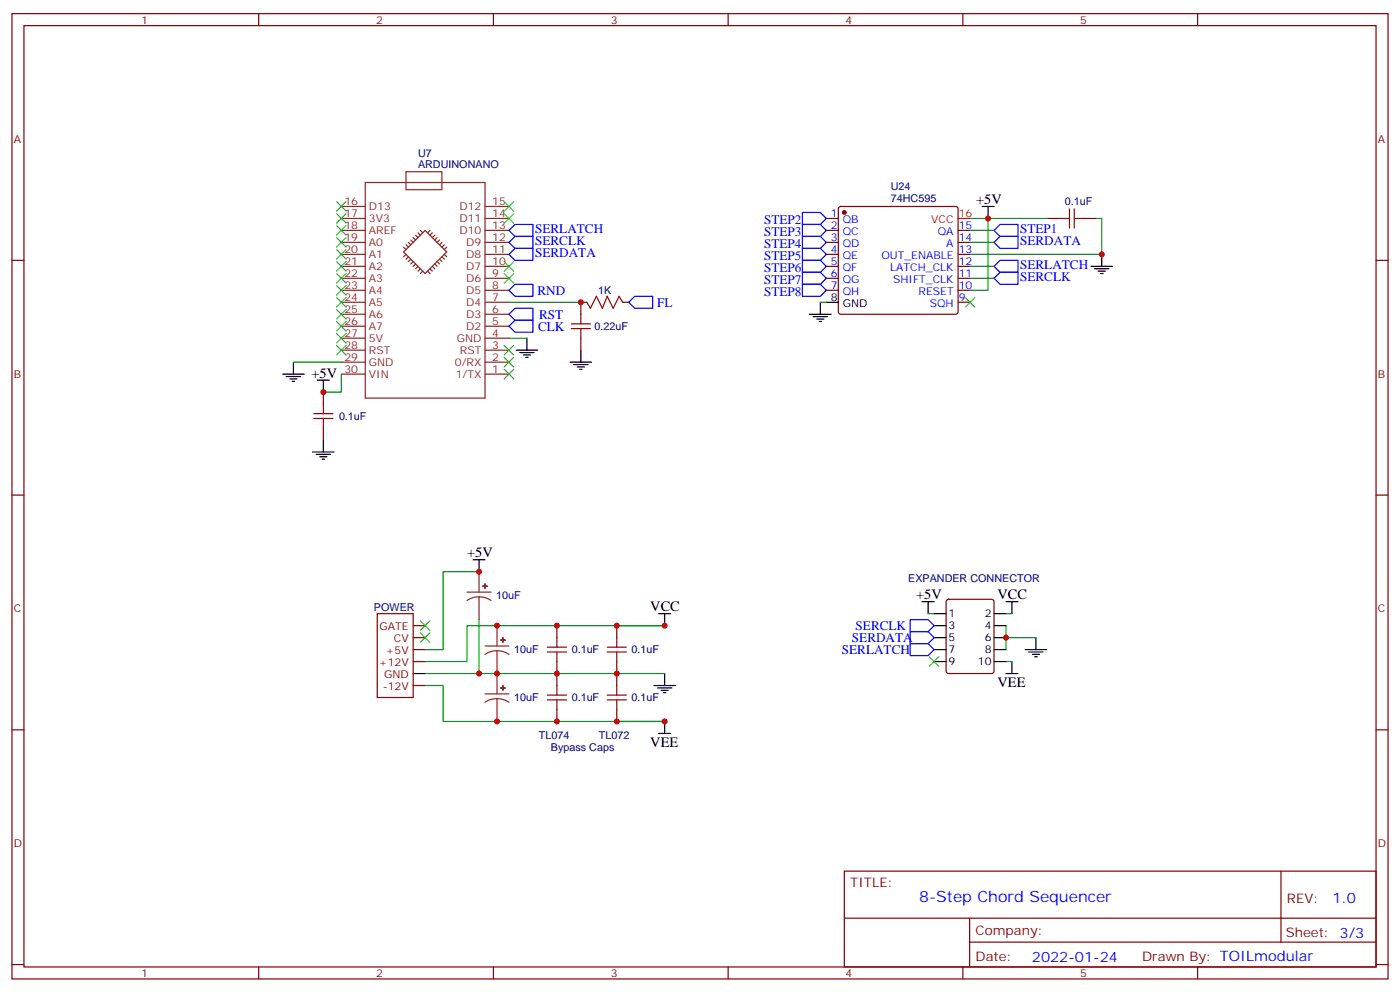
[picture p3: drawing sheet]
<svg xmlns="http://www.w3.org/2000/svg" width="412mm" height="292mm" viewBox="0 0 412 292" stroke-linecap="round" stroke-linejoin="round" font-family="sans-serif">
<g fill="none" stroke="#870000" stroke-width=".35">
<path d="M3.5 4h405.4v284.4h-405.4zM7.1 7.5h398.2v277.3h-398.2zM76.2 4v3.5M145.3 4v3.5M214.5 4v3.5M283.6 4v3.5M352.8 4v3.5M3.5 76.7h3.6M243.4 64.3h3.5M243.4 67.9h3.5M243.4 71.4h3.5M243.4 74.9h3.5"/>
<path d="M243.4 78.5h3.5M247.2 61l.4-.2h33.9l.5 .2 .2 .5v30.4l-.2 .5-.5 .2h-33.9l-.4-.3-.3-.4v-30.4zM282.2 67.9h3.6M282.2 71.4h3.6M282.2 74.9h3.6M282.2 78.5h3.6M308.7 64.3h3.5M319.3 64.3h3.5M405.3 76.7h3.6M171.1 99.6v3.6M172.9 89h-1.8v3.6M183.4 89h1.8"/>
<path d="M243.4 82h3.5M243.4 85.5h3.5M282.2 82h3.6M282.2 85.5h3.6M282.2 89h3.6M95.2 115.5v3.5M95.2 126.1v3.5M3.5 145.8h3.6M405.3 145.8h3.6M278.9 176.7l.5-.2h12.7l.7 .5v20.7l-.5 .6-12.9 .1-.7-.5v-20.7zM111.1 180.8h10.6v24.7h-10.6zM121.7 194.9h3.5"/>
<path d="M121.7 191.3h3.5M121.7 187.8h3.5M121.7 184.3h3.5M164 184.3v3.5M164 194.9v7M181.7 184.3v3.5M181.7 194.9v7M3.5 215h3.6M121.7 201.9h3.5M164 209v3.5M181.7 209v3.5M405.3 215h3.6"/>
<path d="M248.7 256.6h156.6v28.2h-156.6zM377.3 256.6v20.9M248.7 270.5h156.5M285.6 277.5h119.6M285.6 270.5v14.1M3.5 284.1h3.6M76.2 284.8v3.6M145.3 284.8v3.6M214.5 284.8v3.6M283.6 284.8v3.6M352.8 284.8v3.6M405.3 284.1h3.6"/>
</g>
<g fill="none" stroke="#8c2424" stroke-width=".35">
<path d="M107.6 53.8h35.3v63.5h-35.3zM119.6 50.6h10.6v5.3h-10.6zM100.5 64.3h7.1M100.5 67.9h7.1M100.5 71.4h7.1M100.5 74.9h7.1M100.5 78.5h7.1M100.5 60.8h7.1M118.9 74.2l6.3-6.3 6.4 6.3-6.4 6.4zM118.9 72.8l.7 .7M119.6 72.1l.7 .7M119.6 74.9l-.7 .7"/>
<path d="M120.3 71.4l.7 .7M120.3 75.6l-.7 .7M121 70.7l.7 .7M121 76.3l-.7 .7M121.7 70l.7 .7M121.7 77l-.7 .8M122.4 69.3l.7 .7M122.4 77.8l-.7 .7M123.1 68.6l.7 .7M123.1 78.5l-.7 .7M123.8 67.9l.7 .7M123.8 79.2l-.7 .7"/>
<path d="M124.5 79.9l-.7 .7M125.9 79.9l.7 .7M126.6 79.2l.8 .7M126.6 67.9l-.7 .7M127.4 78.5l.7 .7M127.4 68.6l-.8 .7M128.1 77.8l.7 .7M128.1 69.3l-.7 .7M128.8 77l.7 .8M128.8 70l-.7 .7M129.5 70.7l-.7 .7M129.5 76.3l.7 .7"/>
<path d="M130.2 75.6l.7 .7M130.2 71.4l-.7 .7M130.9 72.1l-.7 .7M130.9 74.9l.7 .7M131.6 72.8l-.7 .7M142.9 64.3h7M142.9 67.9h7M142.9 71.4h7M142.9 74.9h7M142.9 78.5h7M142.9 60.8h7M100.5 82h7.1"/>
<path d="M100.5 85.5h7.1M100.5 89h7.1M100.5 92.6h7.1M100.5 96.1h7.1M100.5 99.6h7.1M142.9 82h7M142.9 85.5h7M142.9 89h7M142.9 92.6h7M142.9 96.1h7M142.9 99.6h7M100.5 103.2h7.1"/>
<path d="M100.5 106.7h7.1M100.5 110.2h7.1M142.9 103.2h7M142.9 106.7h7M142.9 110.2h7M137.6 174.4h7M141.1 175.8l-1.8 .3-1.7 .8M141.1 175.8l1.9 .3 1.6 .8M141.1 168.4v6M141.1 175.8v6.7M142.9 190.3h7M146.4 191.7l-1.8 .2-1.7 .9"/>
<path d="M146.4 191.7l1.9 .2 1.6 .9M146.4 184.3v6M146.4 191.7v12.7M142.9 204.4h7M146.4 205.8l-1.8 .2-1.7 .9M146.4 205.8l1.9 .2 1.6 .9M146.4 205.8v6.7"/>
</g>
<g fill="#8c2424" stroke="#8c2424" stroke-width=".35">
<path d="M147.5 188.5l1.4 .1z"/>
<path d="M148.1 187.8l.1 1.4z"/>
<path d="M147.5 202.6l1.4 .1z"/>
<path d="M148.1 201.9l.1 1.4z"/>
<path d="M142.2 172.6l1.4 .1z"/>
<path d="M142.8 171.9l.1 1.5z"/>
</g>
<g fill="none" stroke="#000" stroke-width=".35">
<path d="M289.3 60.8h3.5M291 60.8v3.5M321.4 78.5h6.3M322.4 79.2h4.3M323.5 79.9h2.1M324.6 74.9v3.6M155.2 99.6v3.6M238.5 92.6h6.3M239.5 93.3h4.3M240.6 94h2.1M241.3 94.7h.7M241.7 89v3.6"/>
<path d="M243.4 89h3.5M324.2 80.6h.7M83.3 110.2h6.3M84.3 110.9h4.2M85.4 111.6h2.1M86.1 112.3h.7M86.4 106.7v3.5M93.5 112h3.5M95.2 112v3.5M152 103.2h6.4M153.1 103.9h4.2M154.2 104.6h2.1"/>
<path d="M154.9 105.3h.7M167.9 106.7h6.4M169 107.4h4.2M170 108.1h2.2M170.7 108.8h.7M171.1 103.2v3.5M92.1 133.1h6.3M93.1 133.8h4.3M94.2 134.5h2.1M94.9 135.3h.7M95.2 129.6v3.5M139.3 164.9h3.6"/>
<path d="M141.1 164.9v3.5M271.6 177.2h3.6M273.4 177.2v3.6M296.3 177.2h3.6M298.1 177.2v3.6M121.7 198.4h3.5M194 180.8h3.6M195.8 180.8v3.5M195.8 198.4v3.5M275.2 180.8h3.5M275.2 184.3h3.5M275.2 187.8h3.5"/>
<path d="M275.2 191.3h3.5M275.2 194.9h3.5M292.8 180.8h3.5M292.8 184.3h3.5M292.8 187.8h3.5M292.8 191.3h3.5M292.8 194.9h3.5M296.3 198.4h3.6M298.1 194.9v3.5M302 191.3h6.3M303 192.1h4.3M304.1 192.8h2.1"/>
<path d="M304.8 193.5h.7M305.2 187.8v3.5M192.6 201.9h6.4M193.7 202.6h4.2M194 216h3.6M194.7 203.3h2.1M195.4 204h.7M195.8 212.5v3.5"/>
</g>
<g fill="none" stroke="#3c3" stroke-width=".35">
<path d="M99.1 59.4l2.9 2.8M102 59.4l-2.9 2.8M148.5 59.4l2.8 2.8M151.3 59.4l-2.8 2.8M99.1 66.5l2.9 2.8M99.1 70l2.9 2.8M99.1 73.5l2.9 2.8M99.1 77l2.9 2.9M99.1 62.9l2.9 2.9M102 66.5l-2.9 2.8M102 70l-2.9 2.8M102 73.5l-2.9 2.8"/>
<path d="M102 77l-2.9 2.9M102 62.9l-2.9 2.9M148.5 77l2.8 2.9M148.5 62.9l2.8 2.9M151.3 77l-2.8 2.9M151.3 62.9l-2.8 2.9M99.1 80.6l2.9 2.8M99.1 84.1l2.9 2.8M99.1 87.6l2.9 2.9M99.1 91.2l2.9 2.8M99.1 94.7l2.9 2.8M99.1 98.2l2.9 2.8"/>
<path d="M102 80.6l-2.9 2.8M102 84.1l-2.9 2.8M102 87.6l-2.9 2.9M102 91.2l-2.9 2.8M102 94.7l-2.9 2.8M102 98.2l-2.9 2.8M148.5 80.6l2.8 2.8M151.3 80.6l-2.8 2.8M284.3 87.6l2.9 2.9M287.2 87.6l-2.9 2.9M99.1 101.7l2.9 2.9M102 101.7l-2.9 2.9"/>
<path d="M148.5 105.3l2.8 2.8M148.5 108.8l2.8 2.8M148.5 101.7l2.8 2.9M151.3 105.3l-2.8 2.8M151.3 108.8l-2.8 2.8M151.3 101.7l-2.8 2.9M123.8 182.9l2.8 2.8M123.8 186.4l2.8 2.8M126.6 182.9l-2.8 2.8M126.6 186.4l-2.8 2.8M273.8 193.5l2.8 2.8M276.6 193.5l-2.8 2.8"/>
</g>
<g fill="none" stroke="#008700" stroke-width=".35">
<path d="M285.8 64.3h5.2v21.2h-5.2M285.8 71.4h7M285.8 78.5h7M285.8 67.9h7M291 64.3h17.7M322.8 64.3h1.8v10.6h-38.8M149.9 99.6h5.3M149.9 89h21.2M241.7 89h1.7M285.8 82h7M86.4 106.7h14.1M100.5 110.2v5.3h-5.3"/>
<path d="M141.1 168.4h-10.6v22.9h-5.3M125.2 198.4h70.6M141.1 182.5v15.9M181.7 184.3h14.1h-58.2v10.6h-12.4M273.4 180.8h1.8M296.3 180.8h1.8M296.3 184.3v7M296.3 187.8h8.9M296.3 194.9h1.8M125.2 201.9h5.3v10.6h65.3h-14.1"/>
</g>
<g fill="none" stroke="#a10000" stroke-width=".35">
<path d="M312.2 64.3h2.8M315 61.5v5.7M316.4 61.5v5.7M316.4 64.3h2.9M168.3 96.8h5.6M168.3 95.4h5.6M171.1 92.6v2.8M171.1 96.8v2.8M172.9 89l1 1.8 1.8-3.5 1.7 3.5 1.5-3.5 1.7 3.5 1.8-3.5 1 1.7M95.2 119v2.8M92.4 123.3h5.7M92.4 121.8h5.7"/>
<path d="M95.2 123.3v2.8M161.2 190.6h5.7M161.2 192.1h5.7M164 187.8v2.8M164 192.1v2.8M178.9 190.6h5.6M178.9 192.1h5.6M181.7 187.8v2.8M181.7 192.1v2.8M161.2 204.8h5.7M161.2 206.2h5.7M164 201.9v2.9"/>
<path d="M164 206.2v2.8M178.9 204.8h5.6M178.9 206.2h5.6M181.7 201.9v2.9M181.7 206.2v2.8"/>
</g>
<g fill="none" stroke="#00f" stroke-width=".35">
<path d="M149.9 74.9l1.8-1.7h5.3v3.5h-5.3zM149.9 71.4l1.8-1.8h5.3v3.6h-5.3zM149.9 67.9l1.8-1.8h5.3v3.5h-5.3zM236.4 62.6h5.3l1.7 1.7-1.7 1.8h-5.3zM236.4 66.1h5.3l1.7 1.8-1.7 1.7h-5.3zM236.4 69.6h5.3l1.7 1.8-1.7 1.8h-5.3zM236.4 73.2h5.3l1.7 1.7-1.7 1.8h-5.3zM236.4 76.7h5.3l1.7 1.8-1.7 1.7h-5.3zM292.8 67.9l1.8-1.8h5.3v3.5h-5.3zM294.6 69.6h5.3v3.6h-5.3l-1.8-1.8zM294.6 76.7h5.3v3.5h-5.3l-1.8-1.7zM149.9 96.1l1.8-1.8h5.3v3.6h-5.3z"/>
<path d="M149.9 92.6l1.8-1.8h5.3v3.5h-5.3zM149.9 85.5l1.8-1.8h5.3v3.6h-5.3zM187 87.3h5.3v3.5h-5.3l-1.8-1.8zM236.4 80.2h5.3l1.7 1.8-1.7 1.7h-5.3zM236.4 83.7h5.3l1.7 1.8-1.7 1.8h-5.3zM292.8 82l1.8-1.8h5.3v3.5h-5.3zM268.1 182.5h5.3l1.8 1.8-1.8 1.8h-5.3zM268.1 189.6h5.3l1.8 1.7-1.8 1.8h-5.3zM268.1 186.1h5.3l1.8 1.7-1.8 1.8h-5.3z"/>
</g>
<circle cx="248.7" cy="62.6" r=".53" fill="#870000" stroke="#870000" stroke-width=".35"/>
<path d="M282.2 64.3h3.6" fill="none" stroke="#f00" stroke-width=".35"/>
<g fill="#c00">
<circle cx="146.4" cy="198.4" r=".88"/>
<circle cx="146.4" cy="212.5" r=".88"/>
<circle cx="146.4" cy="184.3" r=".88"/>
<circle cx="141.1" cy="198.4" r=".88"/>
<circle cx="141.1" cy="168.4" r=".88"/>
<circle cx="291" cy="64.3" r=".88"/>
<circle cx="324.6" cy="74.9" r=".88"/>
<circle cx="171.1" cy="89" r=".88"/>
<circle cx="164" cy="198.4" r=".88"/>
<circle cx="164" cy="184.3" r=".88"/>
<circle cx="164" cy="212.5" r=".88"/>
<circle cx="181.7" cy="198.4" r=".88"/>
<circle cx="181.7" cy="184.3" r=".88"/>
<circle cx="181.7" cy="212.5" r=".88"/>
<circle cx="95.3" cy="115.5" r=".88"/>
<circle cx="195.8" cy="212.5" r=".88"/>
<circle cx="195.8" cy="184.3" r=".88"/>
<circle cx="296.3" cy="187.8" r=".88"/>
</g>
<text font-size="4.6" fill="#00f" x="270.8" y="265.6">8-Step Chord Sequencer</text>
<g font-size="4.2">
<text x="287.5" y="60.1">+5V</text>
<text x="91.7" y="111.3">+5V</text>
<text x="137.6" y="164.2">+5V</text>
<text x="269.9" y="176.5">+5V</text>
<text x="293.9" y="176.5">VCC</text>
<text x="191.6" y="180.1">VCC</text>
<text x="293.9" y="202.3">VEE</text>
<text x="191.6" y="219.9">VEE</text>
</g>
<g font-size="4.2" fill="#00f">
<text x="392.5" y="265.9">1.0</text>
<text x="304" y="283.2">2022-01-24</text>
</g>
<g font-size="3.9" fill="#00f">
<text x="157.6" y="68.7">SERLATCH</text>
<text x="225.1" y="66">STEP2</text>
<text x="225.1" y="69.6">STEP3</text>
<text x="300.5" y="68.7">STEP1</text>
<text x="157.6" y="75.8">SERDATA</text>
<text x="157.6" y="72.2">SERCLK</text>
<text x="225.1" y="73.1">STEP4</text>
<text x="225.1" y="76.6">STEP5</text>
<text x="300.5" y="72.2">SERDATA</text>
<text x="225.1" y="80.1">STEP6</text>
<text x="225.1" y="83.7">STEP7</text>
<text x="300.5" y="82.8">SERCLK</text>
<text x="300.5" y="79.3">SERLATCH</text>
<text x="158.3" y="86.8">RND</text>
<text x="225.1" y="87.2">STEP8</text>
<text x="158.8" y="93.8">RST</text>
<text x="193.6" y="90.3">FL</text>
<text x="158.5" y="97.4">CLK</text>
<text x="252" y="185.6">SERCLK</text>
<text x="251" y="189.1">SERDATA</text>
<text x="248" y="192.6">SERLATCH</text>
</g>
<g font-size="3.9" fill="#800">
<text x="250.5" y="261.2">TITLE:</text>
<text x="379.1" y="265.9">REV:</text>
<text x="287.4" y="275.4">Company:</text>
<text x="378.7" y="276">Sheet: 3/3</text>
<text x="287.4" y="283.1">Date:</text>
<text x="336.4" y="283.2">Drawn By: TOILmodular</text>
</g>
<g font-size="3.2" fill="#800">
<text x="41.6" y="7">1</text>
<text x="110.8" y="7">2</text>
<text x="179.9" y="7">3</text>
<text x="249.1" y="7">4</text>
<text x="318.2" y="7">5</text>
<text x="4.1" y="42.1">A</text>
<text x="405.9" y="42.1">A</text>
<text x="4.1" y="111.3">B</text>
<text x="405.9" y="111.3">B</text>
<text x="4.1" y="180.4">C</text>
<text x="111.8" y="185.7">GATE</text>
<text x="405.9" y="180.4">C</text>
<text x="116" y="189.2">CV</text>
<text x="111.6" y="196.3">+12V</text>
<text x="113.6" y="192.8">+5V</text>
<text x="112.8" y="203.3">-12V</text>
<text x="113.1" y="199.8">GND</text>
<text x="4.1" y="249.6">D</text>
<text x="405.9" y="249.6">D</text>
<text x="41.6" y="287.8">1</text>
<text x="110.8" y="287.8">2</text>
<text x="179.9" y="287.8">3</text>
<text x="249.1" y="287.8">4</text>
<text x="318.2" y="287.8">5</text>
</g>
<g font-size="3.2" fill="#000080">
<text x="123.1" y="46.4">U7</text>
<text x="123.1" y="49.5">ARDUINONANO</text>
<text x="262.4" y="59.4">74HC595</text>
<text x="262.4" y="56.1">U24</text>
<text x="313.6" y="60.5">0.1uF</text>
<text x="176.2" y="86.6">1K</text>
<text x="175.2" y="97.2">0.22uF</text>
<text x="99.9" y="123.7">0.1uF</text>
<text x="267.5" y="171.3">EXPANDER CONNECTOR</text>
<text x="146.2" y="176.6">10uF</text>
<text x="110.2" y="180.1">POWER</text>
<text x="151.5" y="192.5">10uF</text>
<text x="168.4" y="192.4">0.1uF</text>
<text x="186" y="192.4">0.1uF</text>
<text x="151.5" y="206.5">10uF</text>
<text x="168.4" y="206.5">0.1uF</text>
<text x="186" y="206.5">0.1uF</text>
<text x="158.7" y="217.8">TL074</text>
<text x="162.3" y="221.3">Bypass Caps</text>
<text x="176.4" y="217.8">TL072</text>
</g>
<g font-size="3.2" fill="#8d2323">
<text x="101.4" y="64">17</text>
<text x="101.4" y="60.5">16</text>
<text x="108.7" y="65.4">3V3</text>
<text x="108.7" y="61.9">D13</text>
<text x="135.3" y="65.4">D11</text>
<text x="135.3" y="61.9">D12</text>
<text x="145" y="64">14</text>
<text x="145" y="60.5">15</text>
<text x="101.4" y="71">19</text>
<text x="101.4" y="67.5">18</text>
<text x="108.7" y="68.9">AREF</text>
<text x="135.3" y="68.9">D10</text>
<text x="145" y="67.5">13</text>
<text x="145" y="71">12</text>
<text x="101.4" y="74.6">20</text>
<text x="108.7" y="76">A1</text>
<text x="108.7" y="72.5">A0</text>
<text x="137.4" y="72.5">D9</text>
<text x="137.4" y="76">D8</text>
<text x="145" y="74.6">11</text>
<text x="101.4" y="81.6">22</text>
<text x="101.4" y="78.1">21</text>
<text x="108.7" y="83">A3</text>
<text x="108.7" y="79.5">A2</text>
<text x="137.4" y="79.5">D7</text>
<text x="137.4" y="83">D6</text>
<text x="145" y="78.1">10</text>
<text x="145" y="81.6">9</text>
<text x="101.4" y="88.7">24</text>
<text x="101.4" y="85.2">23</text>
<text x="108.7" y="86.6">A4</text>
<text x="137.4" y="86.6">D5</text>
<text x="145" y="85.2">8</text>
<text x="145" y="88.7">7</text>
<text x="101.4" y="95.7">26</text>
<text x="101.4" y="92.2">25</text>
<text x="108.7" y="93.6">A6</text>
<text x="108.7" y="90.1">A5</text>
<text x="137.4" y="90.1">D4</text>
<text x="137.4" y="93.6">D3</text>
<text x="145" y="92.2">6</text>
<text x="145" y="95.7">5</text>
<text x="101.4" y="99.3">27</text>
<text x="108.7" y="100.7">5V</text>
<text x="108.7" y="97.2">A7</text>
<text x="134.5" y="100.7">GND</text>
<text x="137.4" y="97.2">D2</text>
<text x="145" y="99.3">4</text>
<text x="101.4" y="106.3">29</text>
<text x="101.4" y="102.8">28</text>
<text x="108.7" y="107.7">GND</text>
<text x="108.7" y="104.2">RST</text>
<text x="134" y="107.7">0/RX</text>
<text x="135.5" y="104.2">RST</text>
<text x="145" y="102.8">3</text>
<text x="145" y="106.3">2</text>
<text x="101.4" y="109.9">30</text>
<text x="108.7" y="111.3">VIN</text>
<text x="134.2" y="111.3">1/TX</text>
<text x="145" y="109.9">1</text>
</g>
<g font-size="3.2" fill="#00f">
<text x="244.8" y="64">1</text>
<text x="248.2" y="65.8">QB</text>
<text x="244.8" y="67.5">2</text>
<text x="244.8" y="71">3</text>
<text x="248.2" y="69.3">QC</text>
<text x="276.2" y="69.3">QA</text>
<text x="282.4" y="71">14</text>
<text x="282.4" y="67.5">15</text>
<text x="244.8" y="74.6">4</text>
<text x="248.2" y="72.8">QD</text>
<text x="248.2" y="76.3">QE</text>
<text x="259.6" y="76.3">OUT_ENABLE</text>
<text x="278.7" y="72.8">A</text>
<text x="282.4" y="74.6">13</text>
<text x="244.8" y="78.1">5</text>
<text x="244.8" y="81.6">6</text>
<text x="248.2" y="79.9">QF</text>
<text x="248.2" y="83.4">QG</text>
<text x="262.2" y="79.9">LATCH_CLK</text>
<text x="263.1" y="83.4">SHIFT_CLK</text>
<text x="282.4" y="81.6">11</text>
<text x="282.4" y="78.1">12</text>
<text x="244.8" y="85.2">7</text>
<text x="248.2" y="86.9">QH</text>
<text x="270.6" y="86.9">RESET</text>
<text x="282.4" y="88.7">9</text>
<text x="282.4" y="85.2">10</text>
<text x="273.9" y="90.5">SQH</text>
</g>
<g font-size="3.2" fill="#f00">
<text x="274.3" y="65.8">VCC</text>
<text x="282.4" y="64">16</text>
</g>
<g font-size="3.2">
<text x="244.8" y="88.7">8</text>
<text x="248.2" y="90.5">GND</text>
<text x="279.4" y="181.8">1</text>
<text x="279.4" y="185.3">3</text>
<text x="290.1" y="181.8">2</text>
<text x="290.1" y="185.3">4</text>
<text x="279.4" y="188.9">5</text>
<text x="290.1" y="188.9">6</text>
<text x="279.4" y="192.4">7</text>
<text x="279.4" y="195.9">9</text>
<text x="288.1" y="195.9">10</text>
<text x="290.1" y="192.4">8</text>
</g>
</svg>
